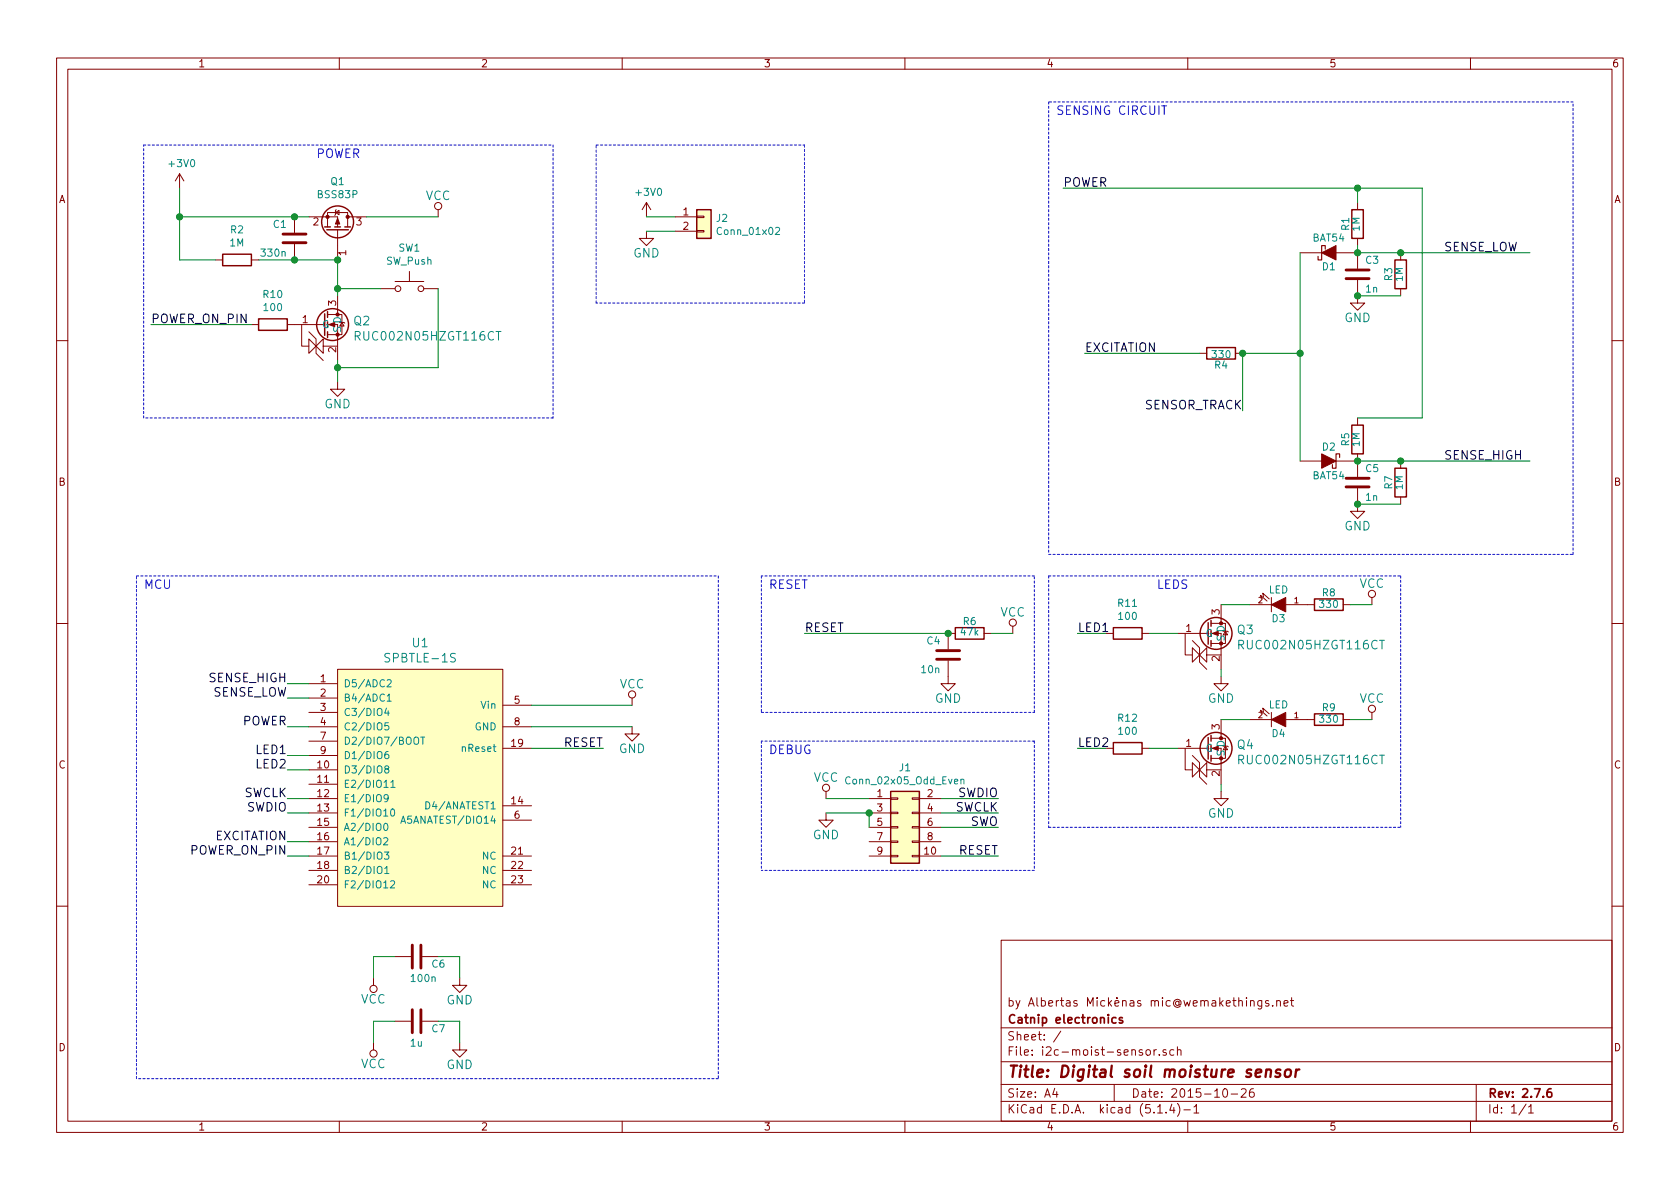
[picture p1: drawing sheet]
<svg xmlns="http://www.w3.org/2000/svg" width="297mm" height="210mm" viewBox="0 0 297 210" stroke-linecap="round" stroke-linejoin="round" font-family="sans-serif">
<g fill="none" stroke="#840000" stroke-width=".18">
<path d="M10 10.3h277v189.9h-277zM12 12.2h273v186.1h-273zM60 10.3v1.9M110 10.3v1.9M160 10.3v1.9M210 10.3v1.9M260 10.3v1.9M31.7 30.7l-.7 1.3M31.7 30.7v2.6M31.7 30.7l.8 1.3M52.1 38.3v2.8M54.6 38.3h5.1v1.8"/>
<path d="M59.3 37.6l.6-.4v.8zM59.4 37.1l-.1 .1v.8l-.1 .1M61.5 38.3v-.7h-3.6v2.5M61.5 38.3h3.3M61.5 38.3v1.8M77.5 37.1v1.2M114.3 35.8l-.8 1.3M114.3 35.8v2.5M114.3 35.8l.8 1.3M119.4 38.3h3.8M123.2 38.2h1.3v.3h-1.3zM240 35.8v1.3"/>
<path d="M38.1 46h1.3M44.4 57.4h1.3M44.4 46h1.3M50.8 57.4h6.6M52.1 43.2v2.8M53.3 57.4v3.8h1.3M54.6 58.7l1.3 1.2v1.3M54.6 59.9l1.3 1.3-1.3 1.3zM57.9 57.4h1.8M57.9 59.2h1.8M57.9 55.6h1.8M59.7 55.6h.8v3.6h-.8"/>
<path d="M59.7 40.6v5.4M59.7 52.3v3.3M59.7 59.2v4.5M67.3 51h2.5M69.8 49.8h5.1M72.4 48v1.8M74.9 51h2.6M114.3 40.9v1.3h1.3l-1.3 1.2-1.3-1.2h1.3M119.4 40.9h3.8M123.2 40.8h1.3v.2h-1.3zM229.9 44.7h3.8M236.2 44.7h3.8v2.8"/>
<path d="M240 49.5v4.1h1.3l-1.3 1.3-1.2-1.3h1.2M240 42.2v1.2M247.6 44.7v1.3M247.6 51v1.3M10 60.2h2M55.9 61.2v1.3l1.2 1.2M55.9 61.2l1.2-1.3v2.6zM57.1 61.2h2.6M59.7 67.6v1.2h1.3l-1.3 1.3-1.3-1.3h1.3M212.1 62.5h1.3M218.4 62.5h1.3M240 73.9v1.3"/>
<path d="M285 60.2h2M229.9 81.5h3.8M236.2 81.5h3.8M240 86.4v4h1.3l-1.3 1.3-1.2-1.3h1.2M240 80.3v4M247.6 81.5v1.3M247.6 87.9v1.2M10 110.3h2M59.7 118.4h29.2v41.9h-29.2zM167.6 116.8v4.1h1.3l-1.3 1.3-1.2-1.3h1.2M168.9 112h-1.3v2.8M174 112h1.3"/>
<path d="M179.1 110.7v1.3M195.6 112h1.2M201.9 112h1.3M208.3 112h5.3M209.5 112v3.8h1.3M210.8 113.3l1.3 1.2v1.3M210.8 114.5l1.3 1.3-1.3 1.3zM212.1 115.8v1.3l1.3 1.3M212.1 115.8l1.3-1.3v2.6zM213.4 115.8h2.5M214.1 110.2h1.8M214.1 112h1.8"/>
<path d="M214.1 113.8h1.8M215.9 119.6v1.3h1.3l-1.3 1.3-1.3-1.3h1.3M215.9 110.2h.8v3.6h-.8M215.9 106.9v3.3M215.9 113.8v4.6M221 106.9h3.8M223 105.9l-.1-.6 1.1 1M223.4 105.5l-.1-.6 1.1 1M224.8 105.7v2.5M227.3 106.9h5.1M237.5 106.9h1.3M242.6 105.7v1.2"/>
<path d="M285 110.3h2M54.6 136.1h5.1M54.6 120.9h5.1M54.6 138.7h5.1M54.6 123.4h5.1M54.6 126h5.1M54.6 128.5h5.1M54.6 131.1h5.1M54.6 133.6h5.1M88.9 132.3h5.1M88.9 128.5h5.1M88.9 124.7h5.1"/>
<path d="M111.8 128.5v1.3h1.2l-1.2 1.3-1.3-1.3h1.3M111.8 123.4v1.3M146 139.9v1.3M195.6 132.3h1.2M201.9 132.3h1.3M208.3 132.3h5.3M209.5 132.3v3.8h1.3M210.8 133.6l1.3 1.3v1.2M210.8 134.9l1.3 1.2-1.3 1.3zM212.1 136.1v1.3l1.3 1.3M212.1 136.1l1.3-1.2v2.5zM213.4 136.1h2.5"/>
<path d="M214.1 132.3h1.8M214.1 134.1h1.8M214.1 130.6h1.8M215.9 130.6h.8v3.5h-.8M215.9 139.9v1.3h1.3l-1.3 1.3-1.3-1.3h1.3M215.9 127.2v3.4M215.9 134.1v4.6M221 127.2h3.8M223 126.2l-.1-.6 1.1 1M223.4 125.9l-.1-.7 1.1 1M224.8 126v2.5M227.3 127.2h5.1"/>
<path d="M237.5 127.2h1.3M242.6 126v1.2M54.6 141.2h5.1M54.6 151.4h5.1M54.6 143.8h5.1M54.6 146.3h5.1M54.6 148.8h5.1M54.6 153.9h5.1M54.6 156.5h5.1M88.9 151.4h5.1M88.9 142.5h5.1M88.9 153.9h5.1"/>
<path d="M88.9 156.5h5.1M88.9 145h5.1M146 143.8v1.2h1.3l-1.3 1.3-1.2-1.3h1.2M153.7 141.2h3.8M153.7 151.4h3.8M153.7 143.8h3.8M153.7 146.3h3.8M153.7 148.8h3.8M157.5 151.3h1.2v.2h-1.2zM157.5 148.7h1.2v.3h-1.2zM157.5 143.6h1.2v.3h-1.2zM157.5 141.1h1.2v.2h-1.2z"/>
<path d="M157.5 146.2h1.2v.2h-1.2zM161.3 151.3h1.3v.2h-1.3zM161.3 148.7h1.3v.3h-1.3zM161.3 143.6h1.3v.3h-1.3zM161.3 141.1h1.3v.2h-1.3zM161.3 146.2h1.3v.2h-1.3zM162.6 141.2h3.8M162.6 151.4h3.8M162.6 143.8h3.8M162.6 146.3h3.8M162.6 148.8h3.8M10 160.2h2"/>
<path d="M66 173v1.2M69.8 169.2h2.8M74.7 169.2h2.8M81.3 173v1.2h1.2l-1.2 1.3-1.3-1.3h1.3M177 166.3h108v32h-108zM220.4 176.4v.2M220.4 176.9v1M221.1 177.1l.2-.2 .4 .1v.9M221.1 176.9v1M223.1 176.9l-.1 1.4-.2 .1h-.3M223.1 177l-.4-.1-.3 .3 .1 .6 .2 .1 .4-.1M224.3 177l-.3-.1-.3 .2 .1 .3 .5 .1v.3h-.6"/>
<path d="M225 177.8v.1M225.7 177.1l.1-.1a.37 .37 0 0 1 .6 .1v.8M225.7 176.9v1M227 177.4l.7-.1v-.3l-.5-.1-.2 .2 .1 .7h.6M228.2 176.9h.5M228.4 176.4v1.3l.3 .2M285 160.2h2M60 198.3v1.9M66 184.4v1.3M69.8 180.6h2.8M74.7 180.6h2.8M81.3 184.4v1.3h1.2l-1.2 1.2-1.3-1.2h1.3"/>
<path d="M110 198.3v1.9M160 198.3v1.9M177 194.8h108M177 191.8h108M177 187.8h108M177 181.8h108M186.5 192.5l-.4 1h1M186.8 193v1M187.6 182.3l-1.3 2M197 191.8v3M202.7 185.7l.2-.1 .4 .1v.8l-.2 .1-.4-.1zM204 185.6v1"/>
<path d="M204.5 185.6l-.5 .3M204.7 196.8h.8M205 186.5v.1M206.2 196.7v.1M206.2 185.7l-.4-.1-.2 .2 .1 .2 .5 .2v.3h-.6M207.2 195.2l-.4 1.1h.9M207.5 185.7l-.4-.1-.3 .3 .2 .6h.5M207.5 195.8v1M208.2 195.1a1.71 1.71 0 0 1 0 2.3M208.2 185.7l.2-.1 .4 .1v.9M208.2 185.1v1.5M209.3 196.3h1.2"/>
<path d="M210 198.3v1.9M211.1 195.8l.4-.5v1.5M211.1 196.8h.9M216.3 192.7l.4-.2a.94 .94 0 0 1 0 1.5 .79 .79 0 0 1-.4-1.3zM217.7 193.5h1.1M219.5 192.7l.2-.2h.3l.3 .2v.3v.2l-.9 .8h.9M221.6 192.5a.59 .59 0 0 0-.7 .7l.1 .7 .2 .1 .5-.1 .1-.5-.2-.2-.4-.1-.3 .3M260 198.3v1.9M261 191.8v6.5M269.8 195.2l-1.2 2M270.3 195.8l.4-.5v1.5M270.3 196.8h.8"/>
<circle cx="77.5" cy="36.4" r=".63"/>
<circle cx="70.4" cy="51" r=".51"/>
<circle cx="74.4" cy="51" r=".51"/>
<circle cx="179.1" cy="110.1" r=".63"/>
<circle cx="242.6" cy="105" r=".63"/>
<circle cx="111.8" cy="122.8" r=".63"/>
<circle cx="146" cy="139.3" r=".63"/>
<circle cx="242.6" cy="125.3" r=".63"/>
<circle cx="66" cy="174.9" r=".63"/>
<circle cx="66" cy="186.3" r=".63"/>
</g>
<path d="M197.3 180l-.4-.1-.3 .3 .1 .6 .2 .1 .4-.1M198.5 180l-.4-.1-.2 .2 .1 .3 .5 .1v.3h-.6M274.2 192.5a.59 .59 0 0 0-.7 .7l.1 .7 .2 .1 .5-.1 .1-.5-.2-.2-.4-.1-.3 .3" fill="none" stroke="#840000" stroke-width=".3"/>
<path d="M223.9 189.3a.5 .5 0 0 1 .8 .1l-.1 1M223.9 189.1l-.2 1.3M226.4 189.2a.52 .52 0 0 0-.8 .3l.2 .3 .5 .1 .1 .3-.4 .2-.5-.1M227.3 189.3a.53 .53 0 0 1 .6-.2 .53 .53 0 0 1 .4 .4l-.1 .6a.54 .54 0 0 1-.5 .4 .54 .54 0 0 1-.5-.4zM229.2 189.1l-.2 1.3M229.7 189.1a.54 .54 0 0 0-.6 .4" fill="none" stroke="#840000" stroke-width=".41"/>
<g fill="none" stroke="#840000" stroke-width=".25">
<path d="M123.2 37.1h2.5v5.1h-2.5zM239 37.1h2v5.1h-2zM39.4 45h5v2h-5zM45.7 56.4h5.1v2h-5.1zM57.4 55.5v3.8M57.4 40.1h1M57.8 40.6h3.8M57.9 55.1v1M57.9 58.7v1M59.2 40.1h1M61 40.1h1M246.6 46h2.1v5h-2.1z"/>
<path d="M213.4 61.5h5v2h-5zM239 75.2h2v5.1h-2zM246.6 82.8h2.1v5.1h-2.1zM168.9 111h5.1v2h-5.1zM196.8 111h5.1v2h-5.1zM213.6 110.1v3.8M214.1 109.7v1M214.1 113.3v1M232.4 105.9h5.1v2h-5.1zM157.5 139.9h5.1v12.7h-5.1zM196.8 131.3h5.1v2h-5.1zM213.6 130.4v3.8"/>
<path d="M214.1 130v1.1M214.1 133.6v1M232.4 126.2h5.1v2.1h-5.1z"/>
<circle cx="59.7" cy="39.2" r="2.82"/>
<circle cx="58.8" cy="57.4" r="2.82"/>
<circle cx="215" cy="112" r="2.82"/>
<circle cx="215" cy="132.3" r="2.82"/>
</g>
<g fill="#840000" stroke="#840000" stroke-width=".18">
<path d="M224.8 127.2l2.5-1.2v2.5z"/>
<path d="M214.4 112l1-.4v.8z"/>
<path d="M214.4 132.3l1-.4v.8z"/>
<path d="M224.8 106.9l2.5-1.2v2.5z"/>
<path d="M58.2 57.4l1-.4v.8z"/>
<path d="M59.7 38.6l.4 1h-.8z"/>
<path d="M233.7 80.3l2.5 1.2-2.5 1.3z"/>
<path d="M233.7 44.7l2.5-1.3v2.6z"/>
<circle cx="215.9" cy="113.8" r=".28"/>
<circle cx="215.9" cy="134.1" r=".28"/>
<circle cx="59.7" cy="59.2" r=".28"/>
<circle cx="57.9" cy="38.3" r=".28"/>
<circle cx="61.5" cy="38.3" r=".28"/>
</g>
<g fill="none" stroke="#008484" stroke-width=".18">
<path d="M62.8 59.4l.7-.1 .2-.2-.1-.4-.2-.1h-.6v1.5M87.7 58.6h.9M137.1 40.3l.5-.1 .2 .4v.2l-.7 .7h.7M219 114l.7-.1 .2-.2-.1-.3-.2-.2h-.6v1.6M243.9 113.2h.9M68.3 136l-.3-.3 .3-.3h.2l.3 .3-.1 .2-.6 .1-.1 .2v.3l.3 .2 .3-.1 .2-.1v-.3l-.3-.2M68.3 125.2l-.3 .9h.8M68.5 120.3l.4-.1 .3 .3-.1 .2-.7 .8h.8M68.5 123.1l.3-.4v1.3M68.5 124h.7M68.6 132.9h-.2a.79 .79 0 0 0-.1 1.3l.3-.1 .2-.5-.3-.2h-.2l-.3 .2M68.6 125.7v.8"/>
<path d="M68.7 127.8h-.6l-.1 .6 .5-.1 .3 .2v.3l-.3 .3-.5-.1M69.1 138.3l.4-.3v1.2M69.1 139.2h.7M73.2 130.5a.45 .45 0 0 1 .8 0 .88 .88 0 0 1-.3 1.1h-.3a1.07 1.07 0 0 1-.2-1.1zM74.4 130.3h.7M74.8 130.3v1.3M169.9 137.9l.2-.1h.3v.8M169.9 137.8v.8M219 134.3h.7l.2-.2-.1-.4-.2-.2h-.6v1.6M243.9 133.5h.9M67.8 148.3l.5-.2 .3 .4-.8 .9h.8M68 145.7l.1-.1a.67 .67 0 0 1 .5 .6 .67 .67 0 0 1-.5 .7l-.2-.3-.1-.2z"/>
<path d="M68 150.7h.8l-.5 .4 .4 .2 .1 .4-.3 .2-.5-.1M68 153.6l.4-.4v1.3M68 154.5h.8M68.6 141.1l-.2 .2-.4-.1-.1-.1v-.3l.2-.3h.3l.2 .3a.97 .97 0 0 1-.2 .9l-.4 .1M69.1 155.9l.4-.2 .3 .4-.1 .2-.7 .7h.8M69.2 143.2l.2-.2a.69 .69 0 0 1 .4 .7 .69 .69 0 0 1-.4 .6l-.2-.1-.1-.4zM70.9 145.6l.4-1.3 .4 1.3M71 145.2h.6M75.3 141.8a.64 .64 0 0 1 .7 .6 .64 .64 0 0 1-.7 .6z"/>
</g>
<g fill="#ffffc2" stroke="#ffffc2" stroke-width=".18">
<path d="M157.5 139.9h5.1v12.7h-5.1z"/>
<path d="M59.7 118.4h29.2v41.9h-29.2z"/>
<path d="M123.2 37.1h2.5v5.1h-2.5z"/>
</g>
<path d="M50 42.9h4.1M50 41.4h4.1M238 49.3h4.1M238 47.7h4.1M238 86.1h4.1M238 84.6h4.1M165.6 116.6h4.1M165.6 115.1h4.1M72.9 167.1v4.1M72.9 178.6v4M74.4 167.1v4.1M74.4 178.6v4" fill="none" stroke="#840000" stroke-width=".51"/>
<path d="M234.3 44.1v-.7h-.6v2.6h-.7v-.7M236.9 80.9v-.6h-.7v2.5h-.6v-.6" fill="none" stroke="#840000" stroke-width=".2"/>
<g fill="none" stroke="#0000c2" stroke-width=".18" stroke-dasharray=".4 .4">
<path d="M185.4 18v80M278.1 18h-92.7M25.4 25.6h72.4M97.8 25.6v48.3M105.4 25.6h36.8M142.2 25.6v28M105.4 53.6v-28M142.2 53.6h-36.8M25.4 73.9v-48.3M97.8 73.9h-72.4M185.4 98h92.7M278.1 98v-80"/>
<path d="M24.1 101.8h102.9M127 101.8v88.9M134.6 101.8v24.2M182.9 101.8h-48.3M185.4 101.8h62.2M185.4 101.8v44.5M247.6 101.8v44.5M134.6 126h48.3M134.6 131.1v22.8M182.9 126v-24.2M182.9 131.1h-48.3M182.9 131.1v22.8"/>
<path d="M182.9 153.9h-48.3M185.4 146.3h62.2M24.1 190.7v-88.9M127 190.7h-102.9"/>
</g>
<g fill="none" stroke="#008400" stroke-width=".18">
<path d="M31.7 33.3v12.7h6.4M31.7 38.3h22.9M64.8 38.3h12.7M114.3 38.3h5.1M188 33.3h63.5v40.6h-11.5M240 33.3v2.5M26.7 57.4h17.7M45.7 46h14v6.3M59.7 51h7.6M77.5 51v14h-17.8M114.3 40.9h5.1M229.9 44.7v36.8"/>
<path d="M240 43.4v1.3h30.5M240 52.3h7.6M59.7 63.7v3.9M191.8 62.5h20.3M229.9 62.5h-10.2v10.1M240 81.5h30.5M240 89.1h7.6M142.2 112h25.4M175.3 112h3.8M190.5 112h5.1M203.2 112h5.1M215.9 106.9h5.1"/>
<path d="M215.9 118.4v1.2M238.8 106.9h3.8M50.8 128.5h3.8M50.8 133.6h3.8M50.8 136.1h3.8M50.8 123.4h3.8M50.8 120.9h3.8M94 132.3h12.7M94 128.5h17.8M94 124.7h17.8M190.5 132.3h5.1M203.2 132.3h5.1"/>
<path d="M215.9 138.7v1.2M215.9 127.2h5.1M238.8 127.2h3.8M50.8 151.4h3.8M50.8 148.8h3.8M50.8 143.8h3.8M50.8 141.2h3.8M146 143.8h7.7v2.5M146 141.2h7.7M166.4 151.4h10.1M166.4 143.8h10.1M166.4 141.2h10.1"/>
<path d="M166.4 146.3h10.1M69.8 169.2h-3.8v3.8M77.5 169.2h3.8v3.8M69.8 180.6h-3.8v3.8M77.5 180.6h3.8v3.8"/>
</g>
<path d="M205.4 18.7h.9" fill="none" stroke="#0000c2" stroke-width=".18"/>
<g fill="#008400" stroke="#008400" stroke-width=".25">
<circle cx="240" cy="33.3" r=".51"/>
<circle cx="229.9" cy="62.5" r=".51"/>
<circle cx="153.7" cy="143.8" r=".51"/>
<circle cx="240" cy="44.7" r=".51"/>
<circle cx="167.6" cy="112" r=".51"/>
<circle cx="59.7" cy="46" r=".51"/>
<circle cx="59.7" cy="51" r=".51"/>
<circle cx="247.7" cy="81.5" r=".51"/>
<circle cx="240" cy="89.1" r=".51"/>
<circle cx="240" cy="81.5" r=".51"/>
<circle cx="52.1" cy="38.3" r=".51"/>
<circle cx="240" cy="52.3" r=".51"/>
<circle cx="247.7" cy="44.7" r=".51"/>
<circle cx="59.7" cy="65" r=".51"/>
<circle cx="52.1" cy="46" r=".51"/>
<circle cx="219.7" cy="62.5" r=".51"/>
<circle cx="31.8" cy="38.3" r=".51"/>
</g>
<text font-size="2.8" fill="#840000" x="178" y="190.5">Title: Digital soil moisture sensor</text>
<g font-size="2.1" fill="#0000c2">
<text x="186.7" y="20.3">SENSING CIRCUIT</text>
<text x="55.9" y="27.9">POWER</text>
<text x="25.4" y="104.1">MCU</text>
<text x="135.9" y="104.1">RESET</text>
<text x="204.5" y="104.1">LEDS</text>
<text x="135.9" y="133.3">DEBUG</text>
</g>
<g font-size="2.1" fill="#008484">
<text x="75.2" y="35.4">VCC</text>
<text x="111.9" y="45.5">GND</text>
<text x="62.6" y="57.5">Q2</text>
<text x="237.7" y="57">GND</text>
<text x="63.5" y="60.2">RUC002N05HZGT116CT</text>
<text x="57.3" y="72.2">GND</text>
<text x="237.7" y="93.8">GND</text>
<text x="240.3" y="104">VCC</text>
<text x="176.8" y="109">VCC</text>
<text x="218.8" y="112.1">Q3</text>
<text x="68.5" y="117.1">SPBTLE-1S</text>
<text x="72.9" y="114.4">U1</text>
<text x="219.7" y="114.8">RUC002N05HZGT116CT</text>
<text x="109.5" y="121.7">VCC</text>
<text x="165.3" y="124.3">GND</text>
<text x="213.5" y="124.3">GND</text>
<text x="240.3" y="124.3">VCC</text>
<text x="109.4" y="133.2">GND</text>
<text x="218.8" y="132.5">Q4</text>
<text x="219.7" y="135.1">RUC002N05HZGT116CT</text>
<text x="143.8" y="138.2">VCC</text>
<text x="143.7" y="148.4">GND</text>
<text x="213.5" y="144.6">GND</text>
<text x="63.8" y="177.5">VCC</text>
<text x="78.9" y="177.6">GND</text>
<text x="63.8" y="188.9">VCC</text>
<text x="78.9" y="189">GND</text>
</g>
<g font-size="2.1">
<text x="188" y="33">POWER</text>
<text x="255.3" y="44.4">SENSE_LOW</text>
<text x="26.7" y="57.1">POWER_ON_PIN</text>
<text x="191.8" y="62.2">EXCITATION</text>
<text x="202.1" y="72.4">SENSOR_TRACK</text>
<text x="255.3" y="81.3">SENSE_HIGH</text>
<text x="142.2" y="111.8">RESET</text>
<text x="190.5" y="111.8">LED1</text>
<text x="37.1" y="120.6">SENSE_HIGH</text>
<text x="37.5" y="123.2">SENSE_LOW</text>
<text x="42.8" y="128.3">POWER</text>
<text x="45.4" y="133.3">LED1</text>
<text x="45.4" y="135.9">LED2</text>
<text x="99.6" y="132.1">RESET</text>
<text x="190.5" y="132.1">LED2</text>
<text x="43" y="141">SWCLK</text>
<text x="43.6" y="143.5">SWDIO</text>
<text x="168.8" y="143.5">SWCLK</text>
<text x="169.3" y="141">SWDIO</text>
<text x="37.9" y="148.6">EXCITATION</text>
<text x="171.4" y="146">SWO</text>
<text x="33.7" y="151.1">POWER_ON_PIN</text>
<text x="169.4" y="151.1">RESET</text>
</g>
<g font-size="2.1" fill="#840000">
<text x="178" y="178">by Albertas Micknas mic@wemakethings.net</text>
<text x="178" y="184">Sheet: /</text>
<text x="178" y="181">Catnip electronics</text>
<text x="178" y="186.7">File: i2c-moist-sensor.sch</text>
<text x="178" y="196.9">KiCad E.D.A. kicad (5.1.4)-1</text>
<text x="178" y="194.1">Size: A4</text>
<text x="200" y="194.1">Date: 2015-10-26</text>
<text x="263" y="194.1">Rev: 2.7.6</text>
<text x="263" y="196.9">Id: 1/1</text>
</g>
<g font-size="1.8" fill="#840000">
<text x="35" y="11.9">1</text>
<text x="85" y="11.9">2</text>
<text x="135" y="11.9">3</text>
<text x="185" y="11.9">4</text>
<text x="235" y="11.9">5</text>
<text x="285" y="11.9">6</text>
<text x="10.4" y="35.9">A</text>
<text x="285.4" y="35.9">A</text>
<text x="55.4" y="39.9">2</text>
<text x="63" y="39.9">3</text>
<text x="120.8" y="38.1">1</text>
<text x="120.8" y="40.6">2</text>
<text x="61.2" y="45.2" transform="rotate(-90 61.2 45.2)">1</text>
<text x="53.5" y="57.1">1</text>
<text x="59.4" y="54.1" transform="rotate(-90 59.4 54.1)">3</text>
<text x="59.4" y="62.3" transform="rotate(-90 59.4 62.3)">2</text>
<text x="10.4" y="85.9">B</text>
<text x="285.4" y="85.9">B</text>
<text x="209.7" y="111.8">1</text>
<text x="215.6" y="108.7" transform="rotate(-90 215.6 108.7)">3</text>
<text x="215.6" y="116.9" transform="rotate(-90 215.6 116.9)">2</text>
<text x="56.7" y="120.6">1</text>
<text x="56.7" y="123.2">2</text>
<text x="56.7" y="125.7">3</text>
<text x="91" y="124.5">5</text>
<text x="56.7" y="128.3">4</text>
<text x="56.7" y="130.8">7</text>
<text x="91" y="128.3">8</text>
<text x="215.6" y="129" transform="rotate(-90 215.6 129)">3</text>
<text x="10.4" y="135.9">C</text>
<text x="56.2" y="135.9">10</text>
<text x="56.7" y="133.3">9</text>
<text x="90.5" y="132.1">19</text>
<text x="209.7" y="132.1">1</text>
<text x="215.6" y="137.3" transform="rotate(-90 215.6 137.3)">2</text>
<text x="285.4" y="135.9">C</text>
<text x="56.2" y="138.4">11</text>
<text x="56.2" y="141">12</text>
<text x="56.2" y="143.5">13</text>
<text x="90.5" y="142.2">14</text>
<text x="155.1" y="141">1</text>
<text x="155.1" y="143.5">3</text>
<text x="164" y="141">2</text>
<text x="164" y="143.5">4</text>
<text x="56.2" y="146">15</text>
<text x="56.2" y="148.6">16</text>
<text x="91" y="144.8">6</text>
<text x="155.1" y="146">5</text>
<text x="155.1" y="148.6">7</text>
<text x="164" y="146">6</text>
<text x="164" y="148.6">8</text>
<text x="56.2" y="151.1">17</text>
<text x="56.2" y="153.7">18</text>
<text x="90.5" y="151.1">21</text>
<text x="90.5" y="153.7">22</text>
<text x="155.1" y="151.1">9</text>
<text x="163.5" y="151.1">10</text>
<text x="56.2" y="156.2">20</text>
<text x="90.5" y="156.2">23</text>
<text x="10.4" y="185.9">D</text>
<text x="285.4" y="185.9">D</text>
<text x="35" y="199.9">1</text>
<text x="85" y="199.9">2</text>
<text x="135" y="199.9">3</text>
<text x="185" y="199.9">4</text>
<text x="235" y="199.9">5</text>
<text x="285" y="199.9">6</text>
</g>
<g font-size="1.8" fill="#008484">
<text x="30" y="29.6">+3V0</text>
<text x="56.3" y="35">BSS83P</text>
<text x="58.5" y="32.7">Q1</text>
<text x="112.6" y="34.6">+3V0</text>
<text x="40.8" y="41.3">R2</text>
<text x="48.4" y="40.3">C1</text>
<text x="126.7" y="39.2">J2</text>
<text x="127.1" y="41.5">Conn_01x02</text>
<text x="238.6" y="40.7" transform="rotate(-90 238.6 40.7)">R1</text>
<text x="240.4" y="40.9" transform="rotate(-90 240.4 40.9)">1M</text>
<text x="40.7" y="43.6">1M</text>
<text x="46.3" y="45.4">330n</text>
<text x="68.3" y="46.8">SW_Push</text>
<text x="70.5" y="44.5">SW1</text>
<text x="232.2" y="42.7">BAT54</text>
<text x="233.8" y="47.8">D1</text>
<text x="241.5" y="46.7">C3</text>
<text x="46.6" y="52.7">R10</text>
<text x="241.5" y="51.7">1n</text>
<text x="246.2" y="49.6" transform="rotate(-90 246.2 49.6)">R3</text>
<text x="248" y="49.8" transform="rotate(-90 248 49.8)">1M</text>
<text x="46.8" y="55">100</text>
<text x="56.9" y="58">G</text>
<text x="60.3" y="58.9" transform="rotate(-90 60.3 58.9)">S D</text>
<text x="214.5" y="63.3">330</text>
<text x="214.8" y="65.2">R4</text>
<text x="233.8" y="79.7">D2</text>
<text x="238.6" y="78.8" transform="rotate(-90 238.6 78.8)">R5</text>
<text x="240.4" y="79" transform="rotate(-90 240.4 79)">1M</text>
<text x="241.5" y="83.5">C5</text>
<text x="232.2" y="84.8">BAT54</text>
<text x="241.5" y="88.6">1n</text>
<text x="246.2" y="86.5" transform="rotate(-90 246.2 86.5)">R7</text>
<text x="248" y="86.6" transform="rotate(-90 248 86.6)">1M</text>
<text x="197.7" y="107.3">R11</text>
<text x="224.3" y="104.9">LED</text>
<text x="233.5" y="107.5">330</text>
<text x="233.8" y="105.5">R8</text>
<text x="163.9" y="114">C4</text>
<text x="170" y="112.4">47k</text>
<text x="170.3" y="110.5">R6</text>
<text x="197.9" y="109.6">100</text>
<text x="213.1" y="112.6">G</text>
<text x="216.5" y="113.5" transform="rotate(-90 216.5 113.5)">S D</text>
<text x="224.9" y="110">D3</text>
<text x="163" y="119">10n</text>
<text x="60.7" y="121.5">D5/ADC2</text>
<text x="60.7" y="124.1">B4/ADC1</text>
<text x="85.1" y="125.3">Vin</text>
<text x="224.3" y="125.3">LED</text>
<text x="233.8" y="125.8">R9</text>
<text x="60.7" y="126.6">C3/DIO4</text>
<text x="60.7" y="129.2">C2/DIO5</text>
<text x="60.7" y="131.7">D2/DIO7/BOOT</text>
<text x="83.9" y="129.2">GND</text>
<text x="197.7" y="127.6">R12</text>
<text x="197.9" y="129.9">100</text>
<text x="224.9" y="130.3">D4</text>
<text x="233.5" y="127.8">330</text>
<text x="60.7" y="136.8">D3/DIO8</text>
<text x="60.7" y="134.2">D1/DIO6</text>
<text x="82" y="133">nReset</text>
<text x="159.1" y="136.4">J1</text>
<text x="213.1" y="133">G</text>
<text x="216.5" y="133.9" transform="rotate(-90 216.5 133.9)">S D</text>
<text x="60.7" y="139.3">E2/DIO11</text>
<text x="60.7" y="141.9">E1/DIO9</text>
<text x="75.8" y="143.1">D4/ANATEST1</text>
<text x="150" y="138.7">Conn_02x05_Odd_Even</text>
<text x="60.7" y="144.4">F1/DIO10</text>
<text x="60.7" y="146.9">A2/DIO0</text>
<text x="60.7" y="149.5">A1/DIO2</text>
<text x="71.7" y="145.7">A5ANATEST/DIO14</text>
<text x="60.7" y="152">B1/DIO3</text>
<text x="60.7" y="154.6">B2/DIO1</text>
<text x="85.3" y="152">NC</text>
<text x="85.3" y="154.6">NC</text>
<text x="60.7" y="157.1">F2/DIO12</text>
<text x="85.3" y="157.1">NC</text>
<text x="72.8" y="173.7">100n</text>
<text x="76.4" y="171.1">C6</text>
<text x="72.6" y="185.1">1u</text>
<text x="76.4" y="182.5">C7</text>
</g>
<g font-size="1.4" fill="#840000">
<text x="222.5" y="106.7">2</text>
<text x="228.9" y="106.7">1</text>
<text x="222.5" y="127">2</text>
<text x="228.9" y="127">1</text>
</g>
</svg>
